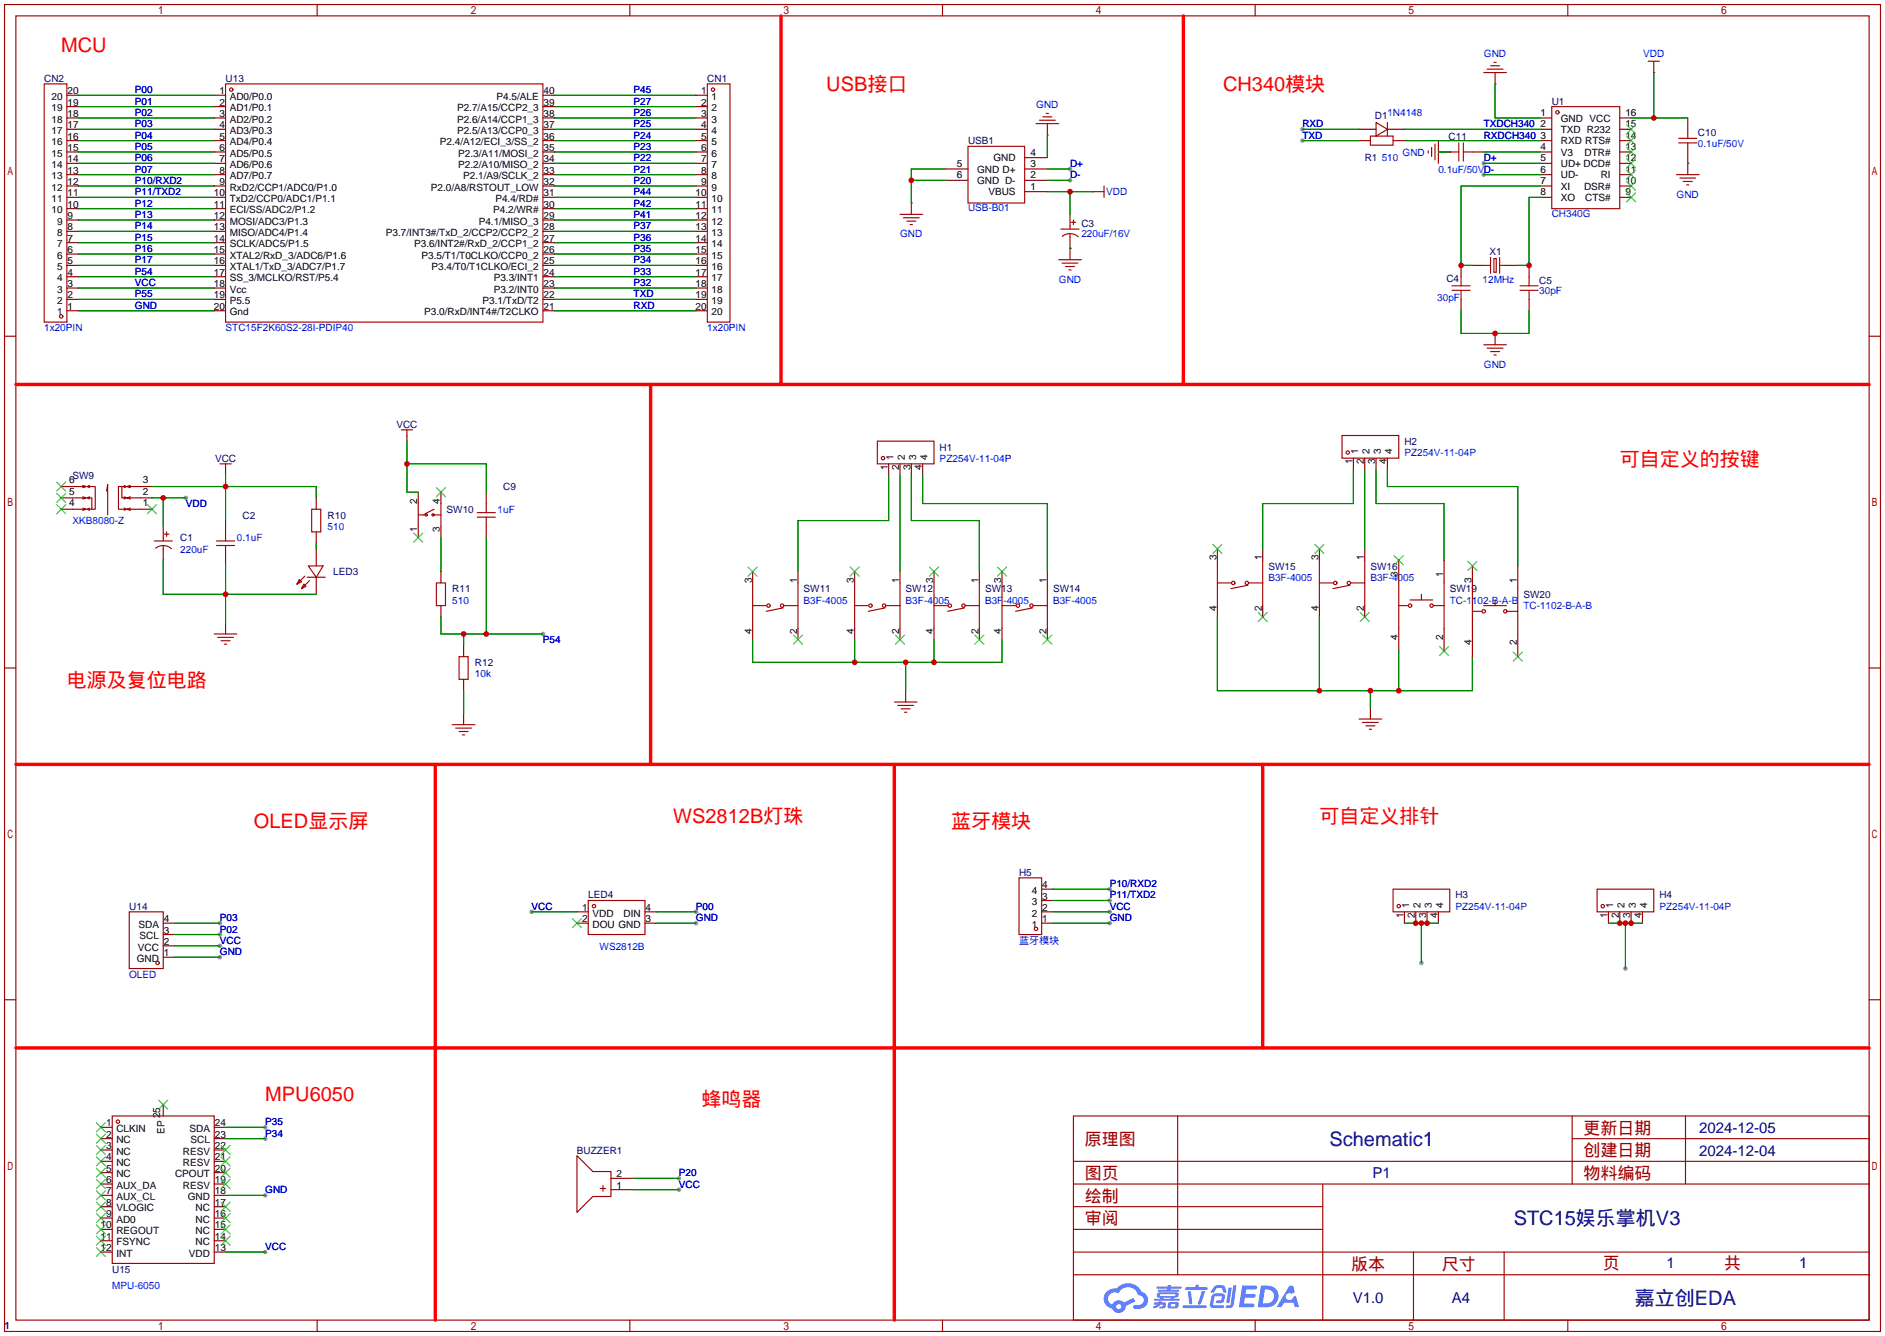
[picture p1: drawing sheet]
<svg xmlns="http://www.w3.org/2000/svg" width="422mm" height="299mm" viewBox="0 0 422 299" stroke-linecap="round" stroke-linejoin="round" font-family="sans-serif">
<g fill="#999">
<circle cx="41.7" cy="111.5" r=".51"/>
<circle cx="121.7" cy="142" r=".51"/>
<circle cx="239.8" cy="40.4" r=".51"/>
<circle cx="239.8" cy="37.8" r=".51"/>
<circle cx="332.5" cy="39.1" r=".51"/>
<circle cx="332.5" cy="36.6" r=".51"/>
<circle cx="291.8" cy="29" r=".51"/>
<circle cx="291.8" cy="31.5" r=".51"/>
<circle cx="318.5" cy="215.6" r=".51"/>
<circle cx="364.2" cy="216.9" r=".51"/>
<circle cx="49.3" cy="206.8" r=".51"/>
<circle cx="49.3" cy="209.3" r=".51"/>
<circle cx="49.3" cy="211.8" r=".51"/>
<circle cx="49.3" cy="214.4" r=".51"/>
<circle cx="119.1" cy="204.2" r=".51"/>
<circle cx="156" cy="204.2" r=".51"/>
<circle cx="156" cy="206.8" r=".51"/>
<circle cx="59.4" cy="252.5" r=".51"/>
<circle cx="59.4" cy="255" r=".51"/>
<circle cx="59.4" cy="267.7" r=".51"/>
<circle cx="59.4" cy="280.4" r=".51"/>
<circle cx="248.7" cy="199.1" r=".51"/>
<circle cx="248.7" cy="201.7" r=".51"/>
<circle cx="248.7" cy="204.2" r=".51"/>
<circle cx="248.7" cy="206.8" r=".51"/>
<circle cx="152.1" cy="266.4" r=".51"/>
<circle cx="152.1" cy="263.9" r=".51"/>
</g>
<g fill="none" stroke="#a10000" stroke-width=".25">
<path d="M1 1h420.4v297.2h-420.4zM3.6 3.6h415.2v292.1h-415.2zM71.1 1v2.6M141.1 1v2.6M211.2 1v2.6M281.3 1v2.6M351.3 1v2.6M1 75.3h2.6M418.8 75.3h2.6M1 149.6h2.6M418.8 149.6h2.6M1 223.9h2.6"/>
<path d="M418.8 223.9h2.6M240.5 249.9h178.3v45.8h-178.3zM263.9 249.9v35.6M352.3 249.9v15.3M352.3 255h66.5M377.7 249.9v15.3M240.5 270.3h55.9M240.5 265.2h178.3M240.5 275.3h55.9M240.5 260.1h178.3M296.4 265.2v30.5M71.1 295.7v2.5"/>
<path d="M141.1 295.7v2.5M211.2 295.7v2.5M240.5 285.5h178.3M240.5 280.4h178.3M281.3 295.7v2.5M316.7 280.4v15.3M337.1 280.4v15.3M351.3 295.7v2.5"/>
</g>
<g fill="#5487ff">
<path d="M278.4 287.9h2.6a.48 .48 0 0 1 .7 .4 .48 .48 0 0 1-.7 .5h-1.8l-.1 1h1.9a.43 .43 0 0 1 .4 .5 .43 .43 0 0 1-.5 .3h-1.9l-.2 1.3h1.6a.45 .45 0 0 1 .6 .2 .45 .45 0 0 1-.1 .6l-3.3 .1z"/>
<path d="M288.9 288h.9l.4 1.4-.8 .4a.84 .84 0 0 0-1.2 .2 .84 .84 0 0 0 .3 1.2 .84 .84 0 0 0 1.2-.4l.1-.3 .6-.3 .7 2.5h-1l-.3-1h-2l-.6 1h-1.1z"/>
<path d="M275.3 288.4h.7l-.5 3.2a.36 .36 0 0 1-.3 .3 .36 .36 0 0 1-.4-.4z"/>
<path d="M276.4 287.9h.7l-.6 4.3a1.13 1.13 0 0 1-1.8 .6l.2-.4 .7-.1 .2-.2z"/>
<path d="M272.1 288.2l.6-.4h1a.77 .77 0 0 1 .8 .6l.3 .9-.1 .2h-.6l-.2-.9-.3-.1h-.9l-.7 1-.7-.1z"/>
<path d="M271.6 290l.6-.3h1.7a.81 .81 0 0 1 .6 .5 .81 .81 0 0 1-.1 .9 .81 .81 0 0 1-.9 .8h-.7a.32 .32 0 0 1-.3-.4 .32 .32 0 0 1 .4-.3h.7l.2-.9-1.6 .1-.4 1.9h2.2a.32 .32 0 0 1 .3 .4 .32 .32 0 0 1-.4 .3l-2.2-.1-.5-.3-.1-.5z"/>
<path d="M265.1 292.3h5a.33 .33 0 0 1 .3 .4 .33 .33 0 0 1-.4 .3h-4.8l-.2-.2z"/>
<path d="M269.3 289.1h.8l-.7 2a.98 .98 0 0 1-.7 1.1l-.3-.3z"/>
<path d="M266.2 289.2h.7l.3 2.6a.34 .34 0 0 1-.3 .3 .34 .34 0 0 1-.4-.2z"/>
<path d="M265.7 288.3h2.1l.3-.6h.5l-.1 .6h1.8a.32 .32 0 0 1 .4 .3 .32 .32 0 0 1-.4 .3h-4.5l-.2-.1z"/>
<path d="M258.7 291.7h.9l.1-.2h.6v.2h.8l.2 .2-.2 .9-1.3 .2v-.4h.7l.1-.4a.68 .68 0 0 0-1 .4l-1.1 .4-.2-.4 1-.4h-.7z"/>
<path d="M259.2 288.1h2.4l.1-.3h.7v.3h2.1l.3 .3-.3 .2h-2.2v.3h1.8l.2 .2-.2 .2h-4.6v-.4h2v-.3h-2.2l-.2-.1z"/>
<path d="M282.6 287.9l-.8 4.9h1.7a2.5 2.5 0 0 0 3-2.5 2.5 2.5 0 0 0-3.1-2.4zM283.4 288.8a1.65 1.65 0 0 1 2.1 1.6 1.65 1.65 0 0 1-2.2 1.5h-.3z"/>
<path d="M259.4 289.7l-.2 .7 .7 .2 .1 .3h-1.3l.1 .4h5.3l.3-.2-.2-.2h-1.2l.2-.3a.7 .7 0 0 0 .8-.2 .7 .7 0 0 0 0-.9h-4.2zM260 289.9l3.4 .1-.2 .2h-3.2zM260.7 290.6h1.7l-.2 .3h-1.4z"/>
<path d="M261.8 291.8a1.05 1.05 0 0 0 0 1.2 2.91 2.91 0 0 0 2.2-.2 .98 .98 0 0 0 0-1.2h-1.7zM262.4 292.1l.9-.1 .1 .4-.3 .2h-.8z"/>
<path d="M248.1 289.2a2.23 2.23 0 0 0-.7 2.3 2.23 2.23 0 0 0 1.8 1.6 1.58 1.58 0 0 0 1.8 .9 1.58 1.58 0 0 0 1.3-1.5l2.2-1-.5-.8-2.1 1a1.65 1.65 0 0 0-2.7 .5 1.47 1.47 0 0 1-.7-2.1 1.47 1.47 0 0 1 2.2-.4 2.3 2.3 0 0 1 2.3-1.4 2.3 2.3 0 0 1 2 1.8 1.12 1.12 0 0 1 1.3 1 1.12 1.12 0 0 1-1.1 1.2h-.7a.45 .45 0 0 0-.6 .3 .45 .45 0 0 0 .4 .6 2.21 2.21 0 0 0 2.3-.6 2.21 2.21 0 0 0 .5-2.3 2.13 2.13 0 0 0-1.3-1 3.3 3.3 0 0 0-5.6-.7l-1.1 .1zM250.1 292.7a.6 .6 0 0 1 1.2 0 .6 .6 0 0 1-1.2 0z"/>
</g>
<g fill="none" stroke="#008700" stroke-width=".25">
<path d="M335 18.8v7.6h10.2M370.6 16.3v10.1M17.5 21.3h30.5M17.5 23.9h30.5M17.5 26.4h30.5M17.5 29h30.5M17.5 31.5h30.5M17.5 34h30.5M17.5 36.6h30.5M17.5 39.1h30.5M124.2 21.3h31.8M124.2 23.9h31.8"/>
<path d="M124.2 26.4h31.8M124.2 29h31.8M124.2 31.5h31.8M124.2 34h31.8M124.2 36.6h31.8M124.2 39.1h31.8M211.8 37.8h-7.6v7.7M234.7 37.8h5.1M234.7 30.2v5.1M291.8 29h12.7M291.8 31.5h12.7M314.7 29h30.5"/>
<path d="M314.7 31.5h30.5M322.3 34h2.6M332.5 34h12.7M332.5 36.6h12.7M332.5 39.1h12.7M365.5 26.4h12.7M378.2 36.6h.1M17.5 41.7h30.5M17.5 44.2h30.5M17.5 46.7h30.5M17.5 49.3h30.5M17.5 51.8h30.5"/>
<path d="M17.5 54.4h30.5M17.5 56.9h30.5M17.5 59.4h30.5M124.2 41.7h31.8M124.2 44.2h31.8M124.2 46.7h31.8M124.2 49.3h31.8M124.2 51.8h31.8M124.2 54.4h31.8M124.2 56.9h31.8M124.2 59.4h31.8M204.2 40.4h7.6"/>
<path d="M234.7 40.4h5.1M234.7 42.9h10.2M239.8 55.6h.1M239.8 42.9v5.1M345.2 41.7h-17.8v17.7h2.5M345.2 44.2h-2.6v15.2h-2.5M17.5 62h30.5M17.5 64.5h30.5M17.5 67.1h30.5M17.5 69.6h30.5M124.2 62h31.8M124.2 64.5h31.8"/>
<path d="M124.2 67.1h31.8M124.2 69.6h31.8M327.4 69.6v5.1h15.2v-5.1M91.2 98.8v11.4h2.5M34 109h36.9v2.5M34 111.5h7.7M36.6 111.5v6.4M50.5 106.4v10.2M91.2 103.9h17.8v6.3M199.1 106.4v10.2h-20.3v11.4M201.7 106.4v21.6M204.2 106.4v10.2h15.3v11.4"/>
<path d="M206.8 106.4v6.4h27.9v15.2M303.3 105.2v7.6h-20.3v10.1M305.8 105.2v17.7M308.4 105.2v7.6h15.2v12.7M310.9 105.2v3.8h29.2v17.7M36.6 125.5v7.6h34.3M50.5 126.7v12.7M70.9 121.7v1.2M98.8 120.4v7.6M98.8 138.2v3.8h22.9M109 120.4v21.6M272.8 138.2v16.5h57.1v-7.6"/>
<path d="M295.7 138.2v16.5M103.9 142v2.5M103.9 154.7v5.1M168.7 143.3v5h55.8v-5M191.5 143.3v5M202.9 148.3v6.4M209.3 143.3v5M307.1 154.7v3.8M313.4 145.8v8.9M236 199.1h12.7M39.1 206.8h10.2M39.1 209.3h10.2"/>
<path d="M39.1 211.8h10.2M39.1 214.4h10.2M119.1 204.2h10.2M147.1 206.8h8.9M147.1 204.2h8.9M236 206.8h12.7M236 204.2h12.7M236 201.7h12.7M314.7 206.8h7.6M318.5 206.8v8.8M360.4 206.8h7.6M364.2 206.8v10.1"/>
<path d="M50.5 252.5h8.9M50.5 255h8.9M50.5 267.7h8.9M142 266.4h10.1M142 263.9h10.1M50.5 280.4h8.9"/>
</g>
<g fill="none" stroke="#a10000" stroke-width=".25">
<path d="M9.9 18.8h5.1v53.3h-5.1zM50.5 18.8h71.2v53.3h-71.2zM158.5 18.8h5.1v53.3h-5.1zM332.5 16.3h5.1M333.2 15.5h3.6M334 14.7h2M334.8 14h.5M335 16.3v2.5M369.3 13.7h2.6M370.6 13.7v2.6M216.9 32.8h12.7v12.7h-12.7zM232.2 27.7h5"/>
<path d="M232.9 26.9h3.6M233.7 26.2h2M234.4 25.4h.5M234.7 27.7v2.5M307.1 30.5h5.1v2h-5.1zM308.4 27.4l2.5 1.6-2.5 1.5zM310.9 27.4v3.1M320 33.8v.5M320.8 33v2.1M321.6 32.3v3.5M322.3 34h4.6M322.3 31.5v5.1"/>
<path d="M326.9 32v4.1M327.9 34h2M327.9 32v4.1M347.7 23.9h15.3v22.8h-15.3zM375.7 39.1h5M376.2 32h4M376.2 31h4M376.4 39.9h3.6M378.2 29v2M378.2 32v2M378.2 36.6v2.5M201.7 48h5.1"/>
<path d="M202.4 48.8h3.6M203.2 49.5h2M204 50.3h.5M204.2 45.5v2.5M237.2 58.2h5.1M237.7 51.3h4.1M238 58.9h3.6M238 52.9l.9-.4 1-.2 1 .2 .7 .6M238.8 59.7h2M239.8 50.5v.8M239.8 52.3v.8M239.8 55.6v2.6"/>
<path d="M240 49.8h1M240.5 49.3v1M244.9 42.9h2.5M247.4 41.7v2.5M332.5 59.4h1.5M334 57.7v3.5M334.8 57.9h.5v3.1h-.5zM336 59.4h1.6M336 57.7v3.5M377.2 40.6h2M378 41.4h.5M239.5 60.5h.5"/>
<path d="M325.4 65h4M325.4 64h4M327.4 62v2M327.4 65v2.1M332.5 77.2h5.1M333.2 78h3.6M334 78.7h2M334.8 79.5h.5M335 74.7v2.5M340.6 65h4.1M340.6 64h4.1M342.6 62v2"/>
<path d="M342.6 65v2.1M89.9 96.3h2.6M91.2 96.3v1.2M196.6 98.8h12.7v5.1h-12.7zM300.7 97.5h12.7v5.1h-12.7zM16.3 109h3l-.8 .2M16.3 111.5h3l-.8 .3M16.3 114h3l-.8 .3M18.5 108.7l.8 .3M18.5 111.3l.8 .2M18.5 113.8l.8 .2M19.6 111.5l.5 .3"/>
<path d="M19.6 109l.5 .2M19.6 114l.5 .3M20.1 111.3l-.5 .2h1v2.5h-1M20.1 108.7l-.5 .3h1.7v5h-.7M20.1 113.8l-.5 .2M23.9 110l.2-1.5v6.8M27.3 109h-.8v5h1.8l-.5 .3M27.8 111.3l.5 .2M27.8 113.8l.5 .2M27.8 108.7l.5 .3M28.3 109h-1v2.5h1l-.5 .3M28.3 109l-.5 .2"/>
<path d="M29.2 108.7l-.8 .3M29.2 111.3l-.8 .2M29.2 113.8l-.8 .2M31.5 109h-3.1l.8 .2M31.5 111.5h-3.1l.8 .3M31.5 114h-3.1l.8 .3M36.8 119.6h1M37.3 119.1v1M49.3 103.9h2.5M50.5 103.9v1.3M50.5 119.1v2.1M69.8 114h2.1v5.1h-2.1z"/>
<path d="M93.7 115.3h1.8M93.7 112.8v5.1M97 115.3h1.8M97.3 114l-2.1 1.1M98.8 112.8v5.1M106.9 115.8h4.1M106.9 114.8h4.1M109 112.8v2M109 115.8v2.1M34.5 121.2h4.1M34.8 122.8a2.74 2.74 0 0 1 3.6 .1M36.6 120.4v.8"/>
<path d="M36.6 122.2v.7M48.5 121.2h4.1M48.5 122.2h4.1M50.5 122.2v2M67.1 129.8l.5 .5-1.1 .5zM68.1 130.8l.5 .5-1 .5zM68.3 129l-1.8 1.8M68.8 129.3h4.1M69.1 126.7h3.3l-1.5 2.6zM69.3 130l-1.7 1.8M97.8 130.6h2v5h-2zM168.7 130.6v10.1"/>
<path d="M168.7 135.6h3M175.5 136.1l-3.8 .8M175.8 135.6h3M178.8 130.6v10.1M191.5 135.6h3.1M191.5 130.6v10.1M198.4 136.1l-3.8 .8M198.6 135.6h3.1M201.7 130.6v10.1M209.3 135.6h3M209.3 130.6v10.1M216.2 136.1l-3.9 .8"/>
<path d="M216.4 135.6h3.1M219.5 130.6v10.1M224.5 135.6h3.1M224.5 130.6v10.1M231.4 136.1l-3.8 .8M231.6 135.6h3.1M234.7 130.6v10.1M272.8 125.5v10.1M272.8 130.6h3M279.7 131.1l-3.9 .7M279.9 130.6h3.1M283 125.5v10.1"/>
<path d="M295.7 130.6h3M295.7 125.5v10.1M302.5 131.1l-3.8 .7M302.8 130.6h3M305.8 125.5v10.1M313.4 135.6h2.1M313.4 130.6v10.1M316 134.4h5.1M318.5 133.1v1.3M321.3 135.6h2.3M323.6 130.6v10.1M329.9 131.8v10.2"/>
<path d="M329.9 136.9h2.1M332.5 135.6h5.1M335 134.4v1.2M337.8 136.9h2.3M340.1 131.8v10.2M48 142h5.1M48.8 142.7h3.5M49.5 143.5h2.1M50.3 144.3h.5M102.9 147.1h2v5h-2zM200.4 157.2h5.1M201.2 158h3.5"/>
<path d="M201.9 158.7h2.1M202.7 159.5h.5M101.3 162.3h5.1M102.1 163.1h3.6M102.9 163.8h2M103.6 164.6h.5M304.5 161h5.1M305.3 161.8h3.6M306.1 162.6h2M306.8 163.3h.5M228.3 196.6h5.1v12.7h-5.1zM312.2 199.1h12.7v5.1h-12.7z"/>
<path d="M357.9 199.1h12.7v5.1h-12.7zM29 204.2h7.6v12.7h-7.6zM131.8 201.7h12.7v7.6h-12.7zM25.1 249.9h22.9v33.1h-22.9zM129.3 258.8l3.5 3.6h4.1v5.6h-4.1l-3.5 3.5z"/>
<circle cx="51.8" cy="20.1" r=".38"/>
<circle cx="159.8" cy="20.1" r=".38"/>
<circle cx="349" cy="25.1" r=".38"/>
<circle cx="13.7" cy="70.9" r=".38"/>
<circle cx="95.5" cy="115.3" r=".25"/>
<circle cx="97" cy="115.3" r=".25"/>
<circle cx="197.9" cy="102.6" r=".38"/>
<circle cx="302" cy="101.3" r=".38"/>
<circle cx="172.2" cy="135.6" r=".38"/>
<circle cx="175.3" cy="135.6" r=".38"/>
<circle cx="195.1" cy="135.6" r=".38"/>
<circle cx="198.1" cy="135.6" r=".38"/>
<circle cx="212.9" cy="135.6" r=".38"/>
<circle cx="215.9" cy="135.6" r=".38"/>
<circle cx="228.1" cy="135.6" r=".38"/>
<circle cx="231.1" cy="135.6" r=".38"/>
<circle cx="276.4" cy="130.6" r=".38"/>
<circle cx="279.4" cy="130.6" r=".38"/>
<circle cx="299.2" cy="130.6" r=".38"/>
<circle cx="302.3" cy="130.6" r=".38"/>
<circle cx="316" cy="135.6" r=".38"/>
<circle cx="320.8" cy="135.6" r=".38"/>
<circle cx="332.5" cy="136.9" r=".38"/>
<circle cx="337.3" cy="136.9" r=".38"/>
<circle cx="35.3" cy="215.6" r=".38"/>
<circle cx="133.1" cy="202.9" r=".38"/>
<circle cx="232.2" cy="208" r=".38"/>
<circle cx="313.4" cy="202.9" r=".38"/>
<circle cx="359.2" cy="202.9" r=".38"/>
<circle cx="26.4" cy="251.2" r=".38"/>
</g>
<g fill="none" stroke="#870000" stroke-width=".25">
<path d="M335 18.8h.1M370.6 16.3h.1M15 21.3h2.5M15 23.9h2.5M15 26.4h2.5M15 29h2.5M15 31.5h2.5M15 34h2.5M15 36.6h2.5M15 39.1h2.5M48 21.3h2.5M48 23.9h2.5"/>
<path d="M48 26.4h2.5M48 29h2.5M48 31.5h2.5M48 34h2.5M48 36.6h2.5M48 39.1h2.5M121.7 21.3h2.5M121.7 23.9h2.5M121.7 26.4h2.5M121.7 29h2.5M121.7 31.5h2.5M121.7 34h2.5"/>
<path d="M121.7 36.6h2.5M121.7 39.1h2.5M156 21.3h2.5M156 23.9h2.5M156 26.4h2.5M156 29h2.5M156 31.5h2.5M156 34h2.5M156 36.6h2.5M156 39.1h2.5M211.8 37.8h5.1M229.6 35.3h5.1"/>
<path d="M229.6 37.8h5.1M234.7 30.2h.1M304.5 29h3.9M304.5 31.5h2.6M310.9 29h3.8M312.2 31.5h2.5M322.3 34h2.6M324.9 34h.1M329.9 34h2.6M345.2 26.4h2.5M345.2 29h2.5M345.2 31.5h2.5"/>
<path d="M345.2 34h2.5M345.2 36.6h2.5M345.2 39.1h2.5M363 26.4h2.5M363 29h2.5M363 31.5h2.5M363 34h2.5M363 36.6h2.5M363 39.1h2.5M378.2 36.6h.1M378.2 26.4v2.6M378.2 34v2.6"/>
<path d="M15 41.7h2.5M15 44.2h2.5M15 46.7h2.5M15 49.3h2.5M15 51.8h2.5M15 54.4h2.5M15 56.9h2.5M15 59.4h2.5M48 41.7h2.5M48 44.2h2.5M48 46.7h2.5M48 49.3h2.5"/>
<path d="M48 51.8h2.5M48 54.4h2.5M48 56.9h2.5M48 59.4h2.5M121.7 41.7h2.5M121.7 44.2h2.5M121.7 46.7h2.5M121.7 49.3h2.5M121.7 51.8h2.5M121.7 54.4h2.5M121.7 56.9h2.5M121.7 59.4h2.5"/>
<path d="M156 41.7h2.5M156 44.2h2.5M156 46.7h2.5M156 49.3h2.5M156 51.8h2.5M156 54.4h2.5M156 56.9h2.5M156 59.4h2.5M204.2 45.5h.1M211.8 40.4h5.1M229.6 40.4h5.1M229.6 42.9h5.1"/>
<path d="M239.8 55.6h.1M239.8 48v2.5M239.8 53.1v2.5M244.9 42.9h.1M327.4 59.4v2.6M329.9 59.4h2.6M337.6 59.4h2.5M342.6 59.4v2.6M345.2 41.7h2.5M345.2 44.2h2.5M363 41.7h2.5M363 44.2h2.5"/>
<path d="M15 62h2.5M15 64.5h2.5M15 67.1h2.5M15 69.6h2.5M48 62h2.5M48 64.5h2.5M48 67.1h2.5M48 69.6h2.5M121.7 62h2.5M121.7 64.5h2.5M121.7 67.1h2.5M121.7 69.6h2.5"/>
<path d="M156 62h2.5M156 64.5h2.5M156 67.1h2.5M156 69.6h2.5M327.4 67.1v2.5M335 74.7h.1M342.6 67.1v2.5M91.2 97.5v1.3M13.7 109h2.6M13.7 111.5h2.6M13.7 114h2.6M31.5 109h2.5"/>
<path d="M31.5 111.5h2.5M31.5 114h2.5M36.6 117.9v2.5M50.5 105.2v1.2M50.5 116.6v2.5M70.9 111.5v2.5M70.9 119.1v2.6M93.7 110.2v2.6M93.7 117.9v2.5M98.8 110.2v2.6M98.8 117.9v2.5M109 110.2v2.6"/>
<path d="M109 117.9v2.5M199.1 103.9v2.5M201.7 103.9v2.5M204.2 103.9v2.5M206.8 103.9v2.5M303.3 102.6v2.6M305.8 102.6v2.6M308.4 102.6v2.6M310.9 102.6v2.6M36.6 122.9v2.6M50.5 124.2v2.5M50.5 139.4v2.6"/>
<path d="M70.9 122.9v3.8M70.9 129.3v3.8M98.8 128v2.6M98.8 135.6v2.6M168.7 128v2.6M178.8 128v2.6M191.5 128v2.6M201.7 128v2.6M209.3 128v2.6M219.5 128v2.6M224.5 128v2.6M234.7 128v2.6"/>
<path d="M272.8 122.9v2.6M272.8 135.6v2.6M283 122.9v2.6M283 135.6v2.6M295.7 122.9v2.6M295.7 135.6v2.6M305.8 122.9v2.6M305.8 135.6v2.6M313.4 125.5v5.1M323.6 125.5v5.1M329.9 126.7v5.1M340.1 126.7v5.1"/>
<path d="M103.9 144.5v2.6M103.9 152.1v2.6M103.9 159.8v2.5M168.7 140.7v2.6M178.8 140.7v2.6M191.5 140.7v2.6M201.7 140.7v2.6M202.9 154.7v2.5M209.3 140.7v2.6M219.5 140.7v2.6M224.5 140.7v2.6M234.7 140.7v2.6"/>
<path d="M307.1 158.5v2.5M313.4 140.7v5.1M323.6 140.7v5.1M329.9 142v5.1M340.1 142v5.1M233.4 199.1h2.6M36.6 214.4h2.5M36.6 211.8h2.5M36.6 209.3h2.5M36.6 206.8h2.5M129.3 206.8h2.5M129.3 204.2h2.5"/>
<path d="M144.5 206.8h2.6M144.5 204.2h2.6M233.4 206.8h2.6M233.4 204.2h2.6M233.4 201.7h2.6M314.7 204.2v2.6M317.2 204.2v2.6M319.8 204.2v2.6M322.3 204.2v2.6M360.4 204.2v2.6M363 204.2v2.6M365.5 204.2v2.6"/>
<path d="M368 204.2v2.6M22.6 252.5h2.5M22.6 255h2.5M22.6 257.6h2.5M36.6 247.4v2.5M48 252.5h2.5M48 255h2.5M48 257.6h2.5M22.6 260.1h2.5M22.6 262.6h2.5M22.6 265.2h2.5M22.6 267.7h2.5"/>
<path d="M22.6 270.3h2.5M22.6 272.8h2.5M22.6 275.3h2.5M22.6 277.9h2.5M48 260.1h2.5M48 262.6h2.5M48 265.2h2.5M48 267.7h2.5M48 270.3h2.5M48 272.8h2.5M48 275.3h2.5M48 277.9h2.5"/>
<path d="M136.9 266.4h5.1M136.9 263.9h5.1M22.6 280.4h2.5M48 280.4h2.5"/>
</g>
<g fill="none" stroke="#3c3" stroke-width=".25">
<path d="M364.5 38.1l2 2M364.5 35.6l2 2M364.5 33l2 2.1M364.5 30.5l2 2M364.5 27.9l2 2.1M366.5 38.1l-2 2M366.5 35.6l-2 2M366.5 33l-2 2.1M366.5 30.5l-2 2M366.5 27.9l-2 2.1M364.5 43.2l2 2M364.5 40.6l2 2.1"/>
<path d="M366.5 43.2l-2 2M366.5 40.6l-2 2.1M12.7 108l2 2M12.7 110.5l2 2M12.7 113l2 2.1M14.7 108l-2 2M14.7 110.5l-2 2M14.7 113l-2 2.1M33 113l2.1 2.1M35.1 113l-2.1 2.1M92.7 119.4l2 2M94.7 119.4l-2 2"/>
<path d="M97.8 109.2l2 2.1M99.8 109.2l-2 2.1M167.6 127l2.1 2M169.7 127l-2.1 2M190.5 127l2 2M192.5 127l-2 2M208.3 127l2 2M210.3 127l-2 2M223.5 127l2.1 2M225.6 127l-2.1 2M271.8 121.9l2 2.1M273.8 121.9l-2 2.1"/>
<path d="M281.9 137.2l2.1 2M284 137.2l-2.1 2M294.6 121.9l2.1 2.1M296.7 121.9l-2.1 2.1M304.8 137.2l2 2M306.8 137.2l-2 2M312.4 124.5l2.1 2M314.5 124.5l-2.1 2M328.9 125.7l2.1 2.1M331 125.7l-2.1 2.1M177.8 142.2l2 2.1M179.8 142.2l-2 2.1"/>
<path d="M200.7 142.2l2 2.1M202.7 142.2l-2 2.1M218.4 142.2l2.1 2.1M220.5 142.2l-2.1 2.1M233.7 142.2l2 2.1M235.7 142.2l-2 2.1M322.6 144.8l2 2M324.6 144.8l-2 2M339.1 146l2 2.1M341.1 146l-2 2.1M128.3 205.7l2 2.1M130.3 205.7l-2 2.1"/>
<path d="M21.6 251.5l2 2M21.6 254l2 2M21.6 256.5l2 2.1M21.6 259.1l2 2M23.6 251.5l-2 2M23.6 254l-2 2M23.6 256.5l-2 2.1M23.6 259.1l-2 2M35.6 246.4l2 2M37.6 246.4l-2 2M49.5 259.1l2.1 2M49.5 256.5l2.1 2.1"/>
<path d="M51.6 259.1l-2.1 2M51.6 256.5l-2.1 2.1M21.6 261.6l2 2.1M21.6 264.2l2 2M21.6 266.7l2 2M21.6 269.2l2 2.1M21.6 271.8l2 2M21.6 274.3l2 2.1M21.6 276.9l2 2M21.6 279.4l2 2M23.6 261.6l-2 2.1M23.6 264.2l-2 2"/>
<path d="M23.6 266.7l-2 2M23.6 269.2l-2 2.1M23.6 271.8l-2 2M23.6 274.3l-2 2.1M23.6 276.9l-2 2M23.6 279.4l-2 2M49.5 276.9l2.1 2M49.5 274.3l2.1 2.1M49.5 271.8l2.1 2M49.5 269.2l2.1 2.1M49.5 264.2l2.1 2M49.5 261.6l2.1 2.1"/>
<path d="M51.6 276.9l-2.1 2M51.6 274.3l-2.1 2.1M51.6 271.8l-2.1 2M51.6 269.2l-2.1 2.1M51.6 264.2l-2.1 2M51.6 261.6l-2.1 2.1"/>
</g>
<path d="M175 3.6v82.5h-171.4M265.2 3.6v82.5h-90.2M145.8 86.1v85.1h-142.2M265.2 86.1h153.6M97.5 171.2v63.5h-93.9M145.8 171.2h273M200.4 171.2v63.5h-102.9v61M283 171.2v63.5h-82.6v61M283 234.7h135.8" fill="none" stroke="#f00" stroke-width=".76"/>
<g fill="#c00">
<circle cx="50.5" cy="109" r=".63"/>
<circle cx="36.6" cy="111.5" r=".63"/>
<circle cx="50.5" cy="133.1" r=".63"/>
<circle cx="103.9" cy="142" r=".63"/>
<circle cx="109" cy="142" r=".63"/>
<circle cx="91.2" cy="103.9" r=".63"/>
<circle cx="335" cy="74.7" r=".63"/>
<circle cx="327.4" cy="59.4" r=".63"/>
<circle cx="342.6" cy="59.4" r=".63"/>
<circle cx="204.2" cy="40.4" r=".63"/>
<circle cx="239.8" cy="42.9" r=".63"/>
<circle cx="370.6" cy="26.4" r=".63"/>
<circle cx="191.5" cy="148.3" r=".63"/>
<circle cx="202.9" cy="148.3" r=".63"/>
<circle cx="209.3" cy="148.3" r=".63"/>
<circle cx="317.2" cy="206.8" r=".63"/>
<circle cx="318.5" cy="206.8" r=".63"/>
<circle cx="319.8" cy="206.8" r=".63"/>
<circle cx="365.5" cy="206.8" r=".63"/>
<circle cx="364.2" cy="206.8" r=".63"/>
<circle cx="363" cy="206.8" r=".63"/>
<circle cx="313.4" cy="154.7" r=".63"/>
<circle cx="307.1" cy="154.7" r=".63"/>
<circle cx="295.7" cy="154.7" r=".63"/>
</g>
<g font-size="4.5" fill="#f00">
<text x="13.7" y="11.5">MCU</text>
<text x="185.2" y="20.4">USB接口</text>
<text x="274.1" y="20.4">CH340模块</text>
<text x="363" y="104.3">可自定义的按键</text>
<text x="15" y="153.8">电源及复位电路</text>
<text x="56.9" y="185.5">OLED显示屏</text>
<text x="150.9" y="184.3">WS2812B灯珠</text>
<text x="213.1" y="185.5">蓝牙模块</text>
<text x="295.7" y="184.3">可自定义排针</text>
<text x="59.4" y="246.5">MPU6050</text>
<text x="157.2" y="247.8">蜂鸣器</text>
</g>
<g font-size="4.5" fill="#000080">
<text x="297.9" y="256.7">Schematic1</text>
<text x="339.2" y="274.4">STC15娱乐掌机V3</text>
<text x="366.4" y="292.2">嘉立创EDA</text>
</g>
<g font-size="3.8" fill="#a00000">
<text x="243.1" y="256.4">原理图</text>
<text x="354.8" y="253.9">更新日期</text>
<text x="354.8" y="259">创建日期</text>
<text x="243.1" y="269.1">绘制</text>
<text x="243.1" y="264">图页</text>
<text x="354.8" y="264">物料编码</text>
<text x="243.1" y="274.2">审阅</text>
<text x="302.8" y="284.4">版本</text>
<text x="323.1" y="284.4">尺寸</text>
<text x="359.2" y="284.1">页</text>
<text x="386.3" y="284.1">共</text>
</g>
<g font-size="3.4" fill="#000080">
<text x="380.7" y="253.7">2024-12-05</text>
<text x="307.6" y="263.9">P1</text>
<text x="380.7" y="258.8">2024-12-04</text>
<text x="373.5" y="283.9">1</text>
<text x="403.2" y="283.9">1</text>
<text x="303.1" y="291.8">V1.0</text>
<text x="325.3" y="291.8">A4</text>
</g>
<text font-size="2.8" fill="#a00000" x="134.4" y="266.9">+</text>
<g font-size="2.2" fill="#00f">
<text x="332.5" y="12.8">GND</text>
<text x="368.2" y="12.8">VDD</text>
<text x="30.2" y="20.9">P00</text>
<text x="30.2" y="23.4">P01</text>
<text x="142" y="20.9">P45</text>
<text x="142" y="23.4">P27</text>
<text x="30.2" y="26">P02</text>
<text x="30.2" y="28.5">P03</text>
<text x="142" y="26">P26</text>
<text x="142" y="28.5">P25</text>
<text x="232.2" y="24.2">GND</text>
<text x="291.8" y="28.5">RXD</text>
<text x="310.9" y="26">1N4148</text>
<text x="332.5" y="28.5">TXDCH340</text>
<text x="30.2" y="31">P04</text>
<text x="30.2" y="33.6">P05</text>
<text x="142" y="31">P24</text>
<text x="142" y="33.6">P23</text>
<text x="291.8" y="31">TXD</text>
<text x="314.3" y="34.9">GND</text>
<text x="332.5" y="31">RXDCH340</text>
<text x="380.5" y="32.8">0.1uF/50V</text>
<text x="30.2" y="36.1">P06</text>
<text x="30.2" y="38.7">P07</text>
<text x="30.2" y="41.2">P10/RXD2</text>
<text x="142" y="36.1">P22</text>
<text x="142" y="38.7">P21</text>
<text x="142" y="41.2">P20</text>
<text x="239.8" y="39.9">D-</text>
<text x="239.8" y="37.4">D+</text>
<text x="309.6" y="36.1">510</text>
<text x="322.3" y="38.7">0.1uF/50VD-</text>
<text x="332.5" y="36.1">D+</text>
<text x="30.2" y="43.7">P11/TXD2</text>
<text x="30.2" y="46.3">P12</text>
<text x="142" y="43.7">P44</text>
<text x="142" y="46.3">P42</text>
<text x="216.9" y="47.3">USB-B01</text>
<text x="247.9" y="43.7">VDD</text>
<text x="375.7" y="44.3">GND</text>
<text x="30.2" y="48.8">P13</text>
<text x="30.2" y="51.4">P14</text>
<text x="30.2" y="53.9">P15</text>
<text x="142" y="48.8">P41</text>
<text x="142" y="51.4">P37</text>
<text x="142" y="53.9">P36</text>
<text x="201.7" y="53.1">GND</text>
<text x="242.3" y="53.1">220uF/16V</text>
<text x="347.7" y="48.6">CH340G</text>
<text x="30.2" y="56.4">P16</text>
<text x="30.2" y="59">P17</text>
<text x="142" y="56.4">P35</text>
<text x="142" y="59">P34</text>
<text x="30.2" y="61.5">P54</text>
<text x="30.2" y="64.1">VCC</text>
<text x="142" y="61.5">P33</text>
<text x="142" y="64.1">P32</text>
<text x="237.3" y="63.3">GND</text>
<text x="332.2" y="63.3">12MHz</text>
<text x="344.9" y="65.8">30pF</text>
<text x="30.2" y="66.6">P55</text>
<text x="30.2" y="69.1">GND</text>
<text x="142" y="66.6">TXD</text>
<text x="142" y="69.1">RXD</text>
<text x="322.1" y="67.4">30pF</text>
<text x="9.9" y="74.2">1x20PIN</text>
<text x="50.5" y="74.2">STC15F2K60S2-28I-PDIP40</text>
<text x="158.5" y="74.2">1x20PIN</text>
<text x="332.5" y="82.4">GND</text>
<text x="210.6" y="103.4">PZ254V-11-04P</text>
<text x="314.7" y="102.2">PZ254V-11-04P</text>
<text x="41.7" y="113.6">VDD</text>
<text x="16.3" y="117.4">XKB8080-Z</text>
<text x="73.4" y="118.7">510</text>
<text x="111.5" y="114.9">1uF</text>
<text x="40.4" y="123.8">220uF</text>
<text x="53.1" y="121.2">0.1uF</text>
<text x="284.2" y="130.1">B3F-4005</text>
<text x="307.1" y="130.1">B3F-4005</text>
<text x="101.3" y="135.2">510</text>
<text x="180.1" y="135.2">B3F-4005</text>
<text x="202.9" y="135.2">B3F-4005</text>
<text x="220.7" y="135.2">B3F-4005</text>
<text x="236" y="135.2">B3F-4005</text>
<text x="324.9" y="135.2">TC-1102-B-A-B</text>
<text x="341.4" y="136.5">TC-1102-B-A-B</text>
<text x="121.7" y="144.1">P54</text>
<text x="106.4" y="151.7">10k</text>
<text x="119.1" y="203.8">VCC</text>
<text x="156" y="203.8">P00</text>
<text x="248.7" y="198.7">P10/RXD2</text>
<text x="248.7" y="201.2">P11/TXD2</text>
<text x="248.7" y="203.8">VCC</text>
<text x="326.1" y="203.8">PZ254V-11-04P</text>
<text x="371.9" y="203.8">PZ254V-11-04P</text>
<text x="49.3" y="206.3">P03</text>
<text x="49.3" y="208.8">P02</text>
<text x="156" y="206.3">GND</text>
<text x="248.7" y="206.3">GND</text>
<text x="49.3" y="211.4">VCC</text>
<text x="49.3" y="213.9">GND</text>
<text x="134.4" y="212.7">WS2812B</text>
<text x="228.3" y="211.4">蓝牙模块</text>
<text x="29" y="219">OLED</text>
<text x="59.4" y="252">P35</text>
<text x="59.4" y="254.6">P34</text>
<text x="152.1" y="263.5">P20</text>
<text x="59.4" y="267.3">GND</text>
<text x="152.1" y="266">VCC</text>
<text x="59.4" y="280">VCC</text>
<text x="25.1" y="288.6">MPU-6050</text>
</g>
<g font-size="2.2" fill="#000080">
<text x="9.9" y="18.3">CN2</text>
<text x="50.5" y="18.3">U13</text>
<text x="158.5" y="18.3">CN1</text>
<text x="347.7" y="23.4">U1</text>
<text x="308.1" y="26.7">D1</text>
<text x="216.9" y="32.3">USB1</text>
<text x="324.6" y="31.3">C11</text>
<text x="380.5" y="30.5">C10</text>
<text x="305.8" y="36.1">R1</text>
<text x="242.3" y="50.9">C3</text>
<text x="333.8" y="57.2">X1</text>
<text x="324.1" y="63.1">C4</text>
<text x="344.9" y="63.6">C5</text>
<text x="88.8" y="95.8">VCC</text>
<text x="210.6" y="100.9">H1</text>
<text x="314.7" y="99.6">H2</text>
<text x="16.3" y="107.2">SW9</text>
<text x="48.2" y="103.4">VCC</text>
<text x="112.8" y="109.8">C9</text>
<text x="54.4" y="116.1">C2</text>
<text x="73.4" y="116.1">R10</text>
<text x="100.1" y="114.9">SW10</text>
<text x="40.4" y="121.2">C1</text>
<text x="74.7" y="128.8">LED3</text>
<text x="284.2" y="127.6">SW15</text>
<text x="307.1" y="127.6">SW16</text>
<text x="101.3" y="132.6">R11</text>
<text x="180.1" y="132.6">SW11</text>
<text x="202.9" y="132.6">SW12</text>
<text x="220.7" y="132.6">SW13</text>
<text x="236" y="132.6">SW14</text>
<text x="324.9" y="132.6">SW19</text>
<text x="341.4" y="133.9">SW20</text>
<text x="106.4" y="149.2">R12</text>
<text x="228.3" y="196.1">H5</text>
<text x="29" y="203.8">U14</text>
<text x="131.8" y="201.2">LED4</text>
<text x="326.1" y="201.2">H3</text>
<text x="371.9" y="201.2">H4</text>
<text x="129.3" y="258.4">BUZZER1</text>
<text x="25.1" y="285">U15</text>
<text x="1" y="297.7">1</text>
</g>
<g font-size="2.2">
<text x="11.6" y="22.4">20</text>
<text x="15.1" y="23.7">19</text>
<text x="15.1" y="21.1">20</text>
<text x="49.2" y="23.7">2</text>
<text x="49.2" y="21.1">1</text>
<text x="51.5" y="22.4">AD0/P0.0</text>
<text x="111.3" y="22.4">P4.5/ALE</text>
<text x="121.8" y="21.1">40</text>
<text x="121.8" y="23.7">39</text>
<text x="157.1" y="21.1">1</text>
<text x="157.1" y="23.7">2</text>
<text x="159.4" y="22.4">1</text>
<text x="11.6" y="27.5">18</text>
<text x="11.6" y="24.9">19</text>
<text x="15.1" y="28.7">17</text>
<text x="15.1" y="26.2">18</text>
<text x="49.2" y="28.7">4</text>
<text x="49.2" y="26.2">3</text>
<text x="51.5" y="27.5">AD2/P0.2</text>
<text x="51.5" y="24.9">AD1/P0.1</text>
<text x="102.4" y="24.9">P2.7/A15/CCP2_3</text>
<text x="102.4" y="27.5">P2.6/A14/CCP1_3</text>
<text x="121.8" y="26.2">38</text>
<text x="121.8" y="28.7">37</text>
<text x="157.1" y="26.2">3</text>
<text x="157.1" y="28.7">4</text>
<text x="159.4" y="24.9">2</text>
<text x="159.4" y="27.5">3</text>
<text x="345.2" y="26">1</text>
<text x="345.2" y="28.5">2</text>
<text x="349.8" y="27.2">GND VCC</text>
<text x="349.8" y="29.8">TXD R232</text>
<text x="364.2" y="28.5">15</text>
<text x="364.2" y="26">16</text>
<text x="11.6" y="35.1">15</text>
<text x="11.6" y="32.6">16</text>
<text x="11.6" y="30">17</text>
<text x="15.1" y="33.8">15</text>
<text x="15.1" y="31.3">16</text>
<text x="49.2" y="33.8">6</text>
<text x="49.2" y="31.3">5</text>
<text x="51.5" y="35.1">AD5/P0.5</text>
<text x="51.5" y="32.6">AD4/P0.4</text>
<text x="51.5" y="30">AD3/P0.3</text>
<text x="98.5" y="32.6">P2.4/A12/ECI_3/SS_2</text>
<text x="102.4" y="30">P2.5/A13/CCP0_3</text>
<text x="102.7" y="35.1">P2.3/A11/MOSI_2</text>
<text x="121.8" y="31.3">36</text>
<text x="121.8" y="33.8">35</text>
<text x="157.1" y="31.3">5</text>
<text x="157.1" y="33.8">6</text>
<text x="159.4" y="30">4</text>
<text x="159.4" y="32.6">5</text>
<text x="159.4" y="35.1">6</text>
<text x="230.9" y="34.9">4</text>
<text x="345.2" y="31">3</text>
<text x="345.2" y="33.6">4</text>
<text x="349.8" y="32.3">RXD RTS#</text>
<text x="349.8" y="34.9">V3</text>
<text x="355.1" y="34.9">DTR#</text>
<text x="364.2" y="33.6">13</text>
<text x="364.2" y="31">14</text>
<text x="11.6" y="40.2">13</text>
<text x="11.6" y="37.6">14</text>
<text x="15.1" y="41.4">12</text>
<text x="15.1" y="38.9">13</text>
<text x="15.1" y="36.4">14</text>
<text x="49.2" y="41.4">9</text>
<text x="49.2" y="38.9">8</text>
<text x="49.2" y="36.4">7</text>
<text x="51.5" y="40.2">AD7/P0.7</text>
<text x="51.5" y="37.6">AD6/P0.6</text>
<text x="102.7" y="37.6">P2.2/A10/MISO_2</text>
<text x="103.8" y="40.2">P2.1/A9/SCLK_2</text>
<text x="121.8" y="36.4">34</text>
<text x="121.8" y="38.9">33</text>
<text x="121.8" y="41.4">32</text>
<text x="157.1" y="36.4">7</text>
<text x="157.1" y="38.9">8</text>
<text x="157.1" y="41.4">9</text>
<text x="159.4" y="37.6">7</text>
<text x="159.4" y="40.2">8</text>
<text x="214.4" y="39.9">6</text>
<text x="214.4" y="37.4">5</text>
<text x="218.9" y="41.2">GND D-</text>
<text x="218.9" y="38.7">GND D+</text>
<text x="222.6" y="36.1">GND</text>
<text x="230.9" y="37.4">3</text>
<text x="230.9" y="39.9">2</text>
<text x="345.2" y="36.1">5</text>
<text x="345.2" y="38.7">6</text>
<text x="345.2" y="41.2">7</text>
<text x="349.8" y="37.4">UD+ DCD#</text>
<text x="349.8" y="39.9">UD-</text>
<text x="358.7" y="39.9">RI</text>
<text x="364.2" y="41.2">10</text>
<text x="364.2" y="38.7">11</text>
<text x="364.2" y="36.1">12</text>
<text x="11.6" y="47.8">10</text>
<text x="11.6" y="45.3">11</text>
<text x="11.6" y="42.7">12</text>
<text x="15.1" y="46.5">10</text>
<text x="15.1" y="44">11</text>
<text x="47.9" y="46.5">11</text>
<text x="47.9" y="44">10</text>
<text x="51.5" y="47.8">ECI/SS/ADC2/P1.2</text>
<text x="51.5" y="45.3">TxD2/CCP0/ADC1/P1.1</text>
<text x="51.5" y="42.7">RxD2/CCP1/ADC0/P1.0</text>
<text x="96.6" y="42.7">P2.0/A8/RSTOUT_LOW</text>
<text x="110.5" y="47.8">P4.2/WR#</text>
<text x="111" y="45.3">P4.4/RD#</text>
<text x="121.8" y="44">31</text>
<text x="121.8" y="46.5">30</text>
<text x="155.9" y="44">10</text>
<text x="155.9" y="46.5">11</text>
<text x="159.4" y="42.7">9</text>
<text x="159.4" y="45.3">10</text>
<text x="159.4" y="47.8">11</text>
<text x="221.5" y="43.7">VBUS</text>
<text x="230.9" y="42.5">1</text>
<text x="345.2" y="43.7">8</text>
<text x="349.8" y="42.5">XI</text>
<text x="349.8" y="45">XO</text>
<text x="355" y="42.5">DSR#</text>
<text x="355.2" y="45">CTS#</text>
<text x="364.2" y="43.7">9</text>
<text x="12.8" y="52.9">8</text>
<text x="12.8" y="50.3">9</text>
<text x="15.1" y="51.6">8</text>
<text x="15.1" y="49.1">9</text>
<text x="47.9" y="51.6">13</text>
<text x="47.9" y="49.1">12</text>
<text x="51.5" y="52.9">MISO/ADC4/P1.4</text>
<text x="51.5" y="50.3">MOSI/ADC3/P1.3</text>
<text x="86.5" y="52.9">P3.7/INT3#/TxD_2/CCP2/CCP2_2</text>
<text x="107.3" y="50.3">P4.1/MISO_3</text>
<text x="121.8" y="49.1">29</text>
<text x="121.8" y="51.6">28</text>
<text x="155.9" y="49.1">12</text>
<text x="155.9" y="51.6">13</text>
<text x="159.4" y="50.3">12</text>
<text x="159.4" y="52.9">13</text>
<text x="12.8" y="58">6</text>
<text x="12.8" y="55.4">7</text>
<text x="15.1" y="59.2">5</text>
<text x="15.1" y="56.7">6</text>
<text x="15.1" y="54.1">7</text>
<text x="47.9" y="59.2">16</text>
<text x="47.9" y="56.7">15</text>
<text x="47.9" y="54.1">14</text>
<text x="51.5" y="58">XTAL2/RxD_3/ADC6/P1.6</text>
<text x="51.5" y="55.4">SCLK/ADC5/P1.5</text>
<text x="92.8" y="55.4">P3.6/INT2#/RxD_2/CCP1_2</text>
<text x="94.4" y="58">P3.5/T1/T0CLKO/CCP0_2</text>
<text x="121.8" y="54.1">27</text>
<text x="121.8" y="56.7">26</text>
<text x="121.8" y="59.2">25</text>
<text x="155.9" y="54.1">14</text>
<text x="155.9" y="56.7">15</text>
<text x="155.9" y="59.2">16</text>
<text x="159.4" y="55.4">14</text>
<text x="159.4" y="58">15</text>
<text x="12.8" y="65.6">3</text>
<text x="12.8" y="63">4</text>
<text x="12.8" y="60.5">5</text>
<text x="15.1" y="64.3">3</text>
<text x="15.1" y="61.8">4</text>
<text x="47.9" y="64.3">18</text>
<text x="47.9" y="61.8">17</text>
<text x="51.5" y="65.6">Vcc</text>
<text x="51.5" y="63">SS_3/MCLKO/RST/P5.4</text>
<text x="51.5" y="60.5">XTAL1/TxD_3/ADC7/P1.7</text>
<text x="96.7" y="60.5">P3.4/T0/T1CLKO/ECI_2</text>
<text x="110.6" y="63">P3.3/INT1</text>
<text x="110.6" y="65.6">P3.2/INT0</text>
<text x="121.8" y="61.8">24</text>
<text x="121.8" y="64.3">23</text>
<text x="155.9" y="61.8">17</text>
<text x="155.9" y="64.3">18</text>
<text x="159.4" y="60.5">16</text>
<text x="159.4" y="63">17</text>
<text x="159.4" y="65.6">18</text>
<text x="12.8" y="70.7">1</text>
<text x="12.8" y="68.1">2</text>
<text x="15.1" y="69.4">1</text>
<text x="15.1" y="66.8">2</text>
<text x="47.9" y="69.4">20</text>
<text x="47.9" y="66.8">19</text>
<text x="51.5" y="70.7">Gnd</text>
<text x="51.5" y="68.1">P5.5</text>
<text x="95.1" y="70.7">P3.0/RxD/INT4#/T2CLKO</text>
<text x="108.1" y="68.1">P3.1/TxD/T2</text>
<text x="121.8" y="66.8">22</text>
<text x="121.8" y="69.4">21</text>
<text x="155.9" y="66.8">19</text>
<text x="155.9" y="69.4">20</text>
<text x="159.4" y="68.1">19</text>
<text x="159.4" y="70.7">20</text>
<text x="304.3" y="101.7" transform="rotate(-90 304.3 101.7)">1</text>
<text x="306.9" y="101.7" transform="rotate(-90 306.9 101.7)">2</text>
<text x="309.4" y="101.7" transform="rotate(-90 309.4 101.7)">3</text>
<text x="312" y="101.7" transform="rotate(-90 312 101.7)">4</text>
<text x="198.9" y="105.3" transform="rotate(-90 198.9 105.3)">1</text>
<text x="200.2" y="102.9" transform="rotate(-90 200.2 102.9)">1</text>
<text x="201.5" y="105.3" transform="rotate(-90 201.5 105.3)">2</text>
<text x="202.7" y="102.9" transform="rotate(-90 202.7 102.9)">2</text>
<text x="204" y="105.3" transform="rotate(-90 204 105.3)">3</text>
<text x="205.3" y="102.9" transform="rotate(-90 205.3 102.9)">3</text>
<text x="206.5" y="105.3" transform="rotate(-90 206.5 105.3)">4</text>
<text x="207.8" y="102.9" transform="rotate(-90 207.8 102.9)">4</text>
<text x="303.1" y="104" transform="rotate(-90 303.1 104)">1</text>
<text x="305.6" y="104" transform="rotate(-90 305.6 104)">2</text>
<text x="308.1" y="104" transform="rotate(-90 308.1 104)">3</text>
<text x="310.7" y="104" transform="rotate(-90 310.7 104)">4</text>
<text x="15.5" y="108.3">6</text>
<text x="15.5" y="110.8">5</text>
<text x="15.5" y="113.3">4</text>
<text x="32" y="108.3">3</text>
<text x="32" y="110.8">2</text>
<text x="32" y="113.3">1</text>
<text x="93.5" y="112.8" transform="rotate(-90 93.5 112.8)">2</text>
<text x="98.6" y="112.8" transform="rotate(-90 98.6 112.8)">4</text>
<text x="93.5" y="119.1" transform="rotate(-90 93.5 119.1)">1</text>
<text x="98.6" y="119.1" transform="rotate(-90 98.6 119.1)">3</text>
<text x="272.6" y="125.5" transform="rotate(-90 272.6 125.5)">3</text>
<text x="282.7" y="125.5" transform="rotate(-90 282.7 125.5)">1</text>
<text x="295.4" y="125.5" transform="rotate(-90 295.4 125.5)">3</text>
<text x="305.6" y="125.5" transform="rotate(-90 305.6 125.5)">1</text>
<text x="168.4" y="130.6" transform="rotate(-90 168.4 130.6)">3</text>
<text x="178.6" y="130.6" transform="rotate(-90 178.6 130.6)">1</text>
<text x="191.3" y="130.6" transform="rotate(-90 191.3 130.6)">3</text>
<text x="201.5" y="130.6" transform="rotate(-90 201.5 130.6)">1</text>
<text x="209.1" y="130.6" transform="rotate(-90 209.1 130.6)">3</text>
<text x="219.2" y="130.6" transform="rotate(-90 219.2 130.6)">1</text>
<text x="224.3" y="130.6" transform="rotate(-90 224.3 130.6)">3</text>
<text x="234.5" y="130.6" transform="rotate(-90 234.5 130.6)">1</text>
<text x="313.2" y="129.3" transform="rotate(-90 313.2 129.3)">3</text>
<text x="323.4" y="129.3" transform="rotate(-90 323.4 129.3)">1</text>
<text x="329.7" y="130.6" transform="rotate(-90 329.7 130.6)">3</text>
<text x="339.9" y="130.6" transform="rotate(-90 339.9 130.6)">1</text>
<text x="272.6" y="136.9" transform="rotate(-90 272.6 136.9)">4</text>
<text x="282.7" y="136.9" transform="rotate(-90 282.7 136.9)">2</text>
<text x="295.4" y="136.9" transform="rotate(-90 295.4 136.9)">4</text>
<text x="305.6" y="136.9" transform="rotate(-90 305.6 136.9)">2</text>
<text x="168.4" y="142" transform="rotate(-90 168.4 142)">4</text>
<text x="178.6" y="142" transform="rotate(-90 178.6 142)">2</text>
<text x="191.3" y="142" transform="rotate(-90 191.3 142)">4</text>
<text x="201.5" y="142" transform="rotate(-90 201.5 142)">2</text>
<text x="209.1" y="142" transform="rotate(-90 209.1 142)">4</text>
<text x="219.2" y="142" transform="rotate(-90 219.2 142)">2</text>
<text x="224.3" y="142" transform="rotate(-90 224.3 142)">4</text>
<text x="234.5" y="142" transform="rotate(-90 234.5 142)">2</text>
<text x="313.2" y="143.2" transform="rotate(-90 313.2 143.2)">4</text>
<text x="323.4" y="143.2" transform="rotate(-90 323.4 143.2)">2</text>
<text x="329.7" y="144.5" transform="rotate(-90 329.7 144.5)">4</text>
<text x="339.9" y="144.5" transform="rotate(-90 339.9 144.5)">2</text>
<text x="231.2" y="202.7">3</text>
<text x="231.2" y="200.2">4</text>
<text x="233.6" y="201.5">3</text>
<text x="233.6" y="198.9">4</text>
<text x="315.8" y="203.3" transform="rotate(-90 315.8 203.3)">1</text>
<text x="318.3" y="203.3" transform="rotate(-90 318.3 203.3)">2</text>
<text x="320.8" y="203.3" transform="rotate(-90 320.8 203.3)">3</text>
<text x="323.4" y="203.3" transform="rotate(-90 323.4 203.3)">4</text>
<text x="361.5" y="203.3" transform="rotate(-90 361.5 203.3)">1</text>
<text x="364" y="203.3" transform="rotate(-90 364 203.3)">2</text>
<text x="366.6" y="203.3" transform="rotate(-90 366.6 203.3)">3</text>
<text x="369.1" y="203.3" transform="rotate(-90 369.1 203.3)">4</text>
<text x="31" y="207.8">SDA</text>
<text x="36.7" y="209.1">3</text>
<text x="36.7" y="206.5">4</text>
<text x="130.5" y="204">1</text>
<text x="130.5" y="206.5">2</text>
<text x="132.8" y="205.3">VDD</text>
<text x="132.8" y="207.8">DOU GND</text>
<text x="139.7" y="205.3">DIN</text>
<text x="144.7" y="206.5">3</text>
<text x="144.7" y="204">4</text>
<text x="231.2" y="207.8">1</text>
<text x="231.2" y="205.3">2</text>
<text x="233.6" y="206.5">1</text>
<text x="233.6" y="204">2</text>
<text x="314.5" y="205.6" transform="rotate(-90 314.5 205.6)">1</text>
<text x="317" y="205.6" transform="rotate(-90 317 205.6)">2</text>
<text x="319.6" y="205.6" transform="rotate(-90 319.6 205.6)">3</text>
<text x="322.1" y="205.6" transform="rotate(-90 322.1 205.6)">4</text>
<text x="360.2" y="205.6" transform="rotate(-90 360.2 205.6)">1</text>
<text x="362.8" y="205.6" transform="rotate(-90 362.8 205.6)">2</text>
<text x="365.3" y="205.6" transform="rotate(-90 365.3 205.6)">3</text>
<text x="367.8" y="205.6" transform="rotate(-90 367.8 205.6)">4</text>
<text x="30.7" y="215.4">GND</text>
<text x="30.9" y="212.9">VCC</text>
<text x="31.3" y="210.4">SCL</text>
<text x="36.7" y="214.2">1</text>
<text x="36.7" y="211.6">2</text>
<text x="35.9" y="250.4" transform="rotate(-90 35.9 250.4)">25</text>
<text x="23.8" y="252.3">1</text>
<text x="23.8" y="254.8">2</text>
<text x="23.8" y="257.3">3</text>
<text x="26.1" y="253.5">CLKIN</text>
<text x="26.1" y="256.1">NC</text>
<text x="36.9" y="253.9" transform="rotate(-90 36.9 253.9)">EP</text>
<text x="42.5" y="253.5">SDA</text>
<text x="42.7" y="256.1">SCL</text>
<text x="48.1" y="257.3">22</text>
<text x="48.1" y="254.8">23</text>
<text x="48.1" y="252.3">24</text>
<text x="23.8" y="259.9">4</text>
<text x="23.8" y="262.4">5</text>
<text x="26.1" y="258.6">NC</text>
<text x="26.1" y="261.2">NC</text>
<text x="26.1" y="263.7">NC</text>
<text x="39.2" y="263.7">CPOUT</text>
<text x="41" y="261.2">RESV</text>
<text x="41" y="258.6">RESV</text>
<text x="48.1" y="262.4">20</text>
<text x="48.1" y="259.9">21</text>
<text x="138.2" y="263.7">2</text>
<text x="23.8" y="265">6</text>
<text x="23.8" y="267.5">7</text>
<text x="26.1" y="266.2">AUX_DA</text>
<text x="26.1" y="268.8">AUX_CL</text>
<text x="41" y="266.2">RESV</text>
<text x="42.1" y="268.8">GND</text>
<text x="48.1" y="267.5">18</text>
<text x="48.1" y="265">19</text>
<text x="138.2" y="266.2">1</text>
<text x="22.5" y="275.1">10</text>
<text x="23.8" y="270">8</text>
<text x="23.8" y="272.6">9</text>
<text x="26.1" y="271.3">VLOGIC</text>
<text x="26.1" y="273.9">AD0</text>
<text x="43.8" y="273.9">NC</text>
<text x="43.8" y="271.3">NC</text>
<text x="48.1" y="275.1">15</text>
<text x="48.1" y="272.6">16</text>
<text x="48.1" y="270">17</text>
<text x="22.5" y="277.7">11</text>
<text x="22.5" y="280.2">12</text>
<text x="26.1" y="276.4">REGOUT</text>
<text x="26.1" y="278.9">FSYNC</text>
<text x="26.1" y="281.5">INT</text>
<text x="42.3" y="281.5">VDD</text>
<text x="43.8" y="278.9">NC</text>
<text x="43.8" y="276.4">NC</text>
<text x="48.1" y="280.2">13</text>
<text x="48.1" y="277.7">14</text>
</g>
</svg>
